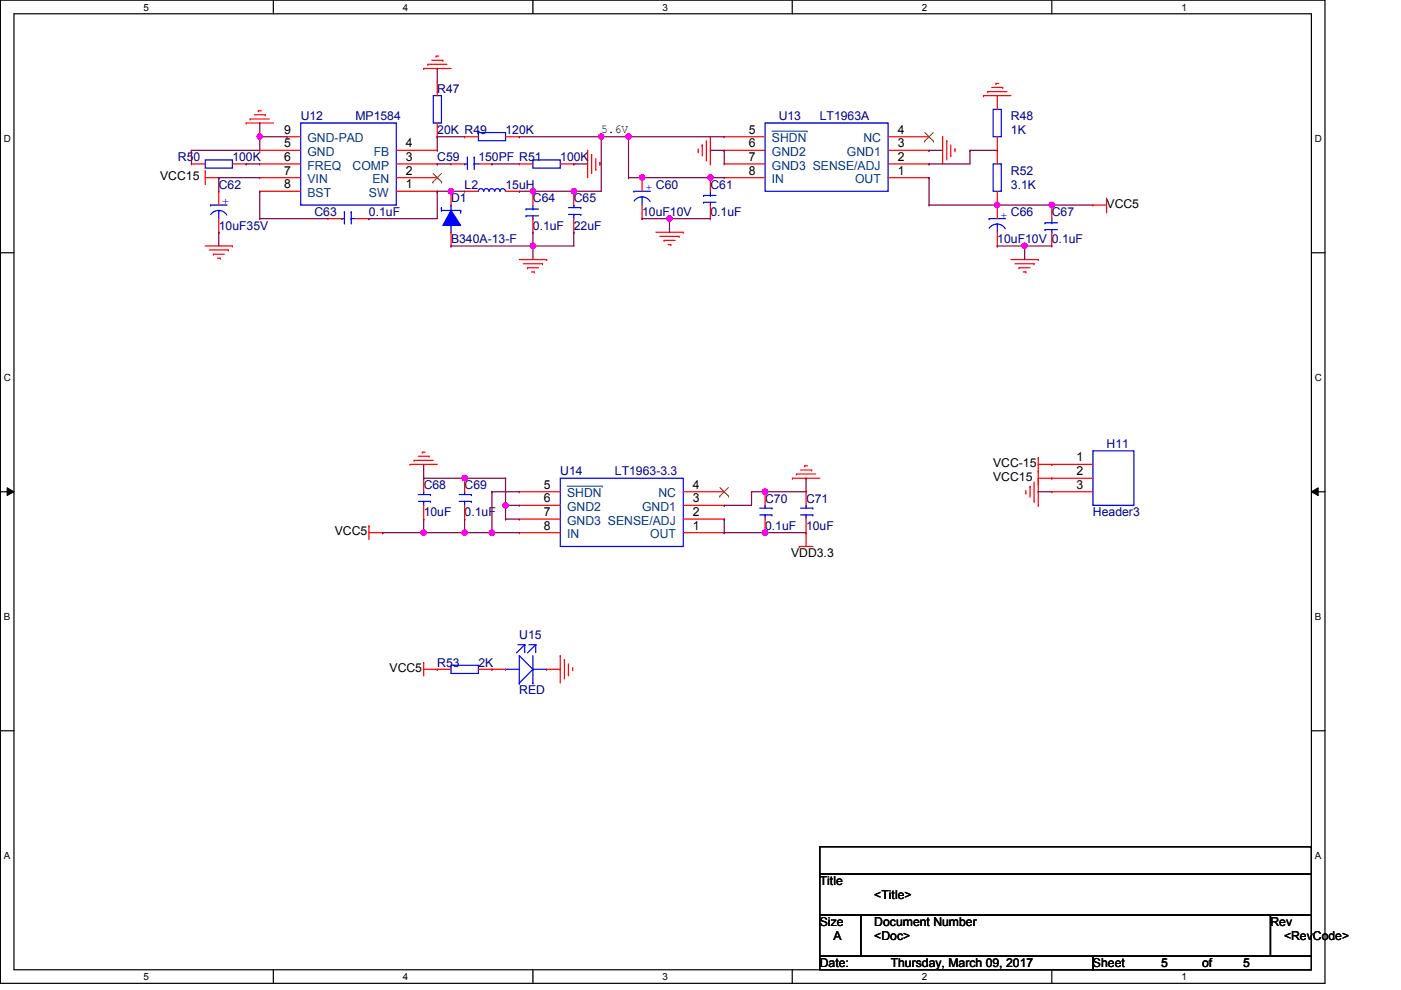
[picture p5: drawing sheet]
<svg xmlns="http://www.w3.org/2000/svg" width="297mm" height="210mm" viewBox="0 0 297 210" stroke-linecap="round" stroke-linejoin="round" font-family="sans-serif">
<path d="M.1 0h280.8v208.5h-280.8zM3 2.9h275v202.7h-275z" fill="none" stroke="#000" stroke-width=".25"/>
<g fill="#fff">
<path d="M30.4 .3h1.2v2.4h-1.2z"/>
<path d="M30.4 205.9h1.2v2.3h-1.2z"/>
</g>
<path d="M58 0v2.9M58 205.6v2.9" fill="none" stroke="#000" stroke-width=".25"/>
<g fill="#fff">
<path d="M85.4 .3h1.2v2.4h-1.2z"/>
<path d="M85.4 205.9h1.2v2.3h-1.2z"/>
</g>
<path d="M113 0v2.9M113 205.6v2.9" fill="none" stroke="#000" stroke-width=".25"/>
<g fill="#fff">
<path d="M140.5 .3h1.1v2.4h-1.1z"/>
<path d="M140.5 205.9h1.1v2.3h-1.1z"/>
</g>
<path d="M168 0v2.9M168 205.6v2.9" fill="none" stroke="#000" stroke-width=".25"/>
<g fill="#fff">
<path d="M195.4 .3h1.2v2.4h-1.2z"/>
<path d="M195.4 205.9h1.2v2.3h-1.2z"/>
</g>
<path d="M223 0v2.9M223 205.6v2.9" fill="none" stroke="#000" stroke-width=".25"/>
<g fill="#fff">
<path d="M250.5 .3h1.1v2.4h-1.1z"/>
<path d="M250.5 205.9h1.1v2.3h-1.1z"/>
<path d="M.8 28.2h1.5v2.4h-1.5z"/>
<path d="M278.8 28.2h1.4v2.4h-1.4z"/>
<path d="M.8 78.9h1.5v2.3h-1.5z"/>
<path d="M278.8 78.9h1.4v2.3h-1.4z"/>
</g>
<path d="M.1 53.6h2.9M278 53.6h2.9" fill="none" stroke="#000" stroke-width=".25"/>
<g fill="#fff">
<path d="M.8 129.6h1.4v2.3h-1.4z"/>
<path d="M278.8 129.6h1.3v2.3h-1.3z"/>
</g>
<path d="M.1 104.3h2.9M278 104.3h2.9" fill="none" stroke="#000" stroke-width=".25"/>
<path d="M1.5 103.4l1.5 .9-1.5 .8zM278 104.3l1.5-.9v1.7z" fill="#000"/>
<path d="M1.5 103.4l1.5 .9-1.5 .8zM278 104.3l1.5-.9v1.7z" fill="none" stroke="#000" stroke-width=".21"/>
<g fill="#fff">
<path d="M.8 180.3h1.4v2.3h-1.4z"/>
<path d="M278.8 180.3h1.3v2.3h-1.3z"/>
</g>
<path d="M.1 154.9h2.9M278 154.9h2.9M173.8 179.5h104.2v5.8h-104.2zM173.8 185.3h104.2v8.7h-104.2zM173.8 194h8.7v8.7h-8.7zM182.5 194h86.9v8.7h-86.9zM269.4 194h8.6v8.7h-8.6zM173.8 202.7h57.9v2.9h-57.9zM231.7 202.7h46.3v2.9h-46.3z" fill="none" stroke="#000" stroke-width=".25"/>
<g fill="none" stroke="#f00" stroke-width=".25">
<path d="M89.8 14.5h.1M89.8 14.5h5.8M90.7 13.6h.1M90.7 13.6h4M91.6 12.8h2.3M92.5 11.9h.1M92.5 11.9h.5M92.7 17.4h.1M92.7 17.4v2.9M93.9 12.8h.1M209.4 19.4h.1M209.4 19.4h4.1"/>
<path d="M210.3 18.5h2.3M211.2 17.7h.1M211.2 17.7h.5M212.6 18.5h.1M40.6 34.8h.1M40.6 34.8h2.9M43.5 36.2h.1M43.5 37.7h2.9M43.5 36.2v2.9M46.4 37.7h.1M49.3 34.8h2.9M52.2 26.1h.1"/>
<path d="M52.2 34.8h.1M52.2 26.1h5.8M53 25.2h.1M53 25.2h4.1M53.9 24.3h2.4M54.8 23.5h.1M54.8 23.5h.6M55.1 37.7h.1M55.1 34.8h.1M55.1 31.9h.1M55.1 37.7h8.7M55.1 34.8h8.7"/>
<path d="M55.1 31.9h8.7M56.3 24.3h.1M60.9 29h.1M60.9 29h2.9M84 37.7h8.7M84 34.8h8.7M84 31.9h8.7M92.7 37.7h.1M92.7 34.8h.1M92.7 31.9h.1M92.7 29h.1M92.7 26.1v2.9"/>
<path d="M95.6 34.8h.1M95.6 34.8h2.9M98.5 29h.1M98.5 29h2.9M101.4 34.8h2.9M104.3 34.8h.1M107.2 29h2.9M110.1 34.8h.1M110.1 29h.1M110.1 34.8h2.9M118.8 34.8h2.9M121.7 34.8h.1"/>
<path d="M124.6 31.9h.1M124.6 31.9v5.8M125.4 32.8h.1M125.4 32.8v4M126.3 35.9h.1M126.3 33.6v2.3M127.2 34.5h.1M127.2 34.5v.6M136.1 37.7h.1M136.1 37.7v2.9M148 32.2h.1M148 31.6v.6"/>
<path d="M148.9 30.7h.1M148.9 30.7v2.3M149.8 33.9h.1M149.8 29.8v4.1M150.6 34.8h.1M150.6 37.7h.1M150.6 29v5.8M150.6 37.7v2.9M153.5 37.7h.1M153.5 34.8h.1M153.5 31.9h.1M153.5 29h.1"/>
<path d="M153.5 37.7h8.7M153.5 34.8h8.7M153.5 29h8.7M153.5 31.9h8.7M188.3 37.7h8.7M188.3 34.8h8.7M188.3 29h8.7M188.3 31.9h8.7M197 37.7h.1M197 34.8h.1M197 31.9h.1M197 29h.1"/>
<path d="M199.9 29h.1M199.9 29v5.8M200.7 29.8h.1M200.7 29.8v4.1M201.6 33h.1M201.6 30.7v2.3M202.5 31.6h.1M202.5 31.6v.6M208.5 20.3h.1M208.5 20.3h5.8M211.5 20.3h.1M211.5 31.9h.1"/>
<path d="M211.5 20.3v2.9M211.5 29v5.8M43.5 52.2h5.8M44.4 53h4M45.3 53.9h.1M45.3 53.9h2.2M46.1 54.7h.6M46.4 49.2h.1M46.4 40.6h.1M46.4 40.6v2.9M46.4 46.4v2.8M46.7 54.7h.1"/>
<path d="M48.4 53h.1M49.3 52.2h.1M55.1 40.6h.1M55.1 40.6h8.7M69.6 46.4h.1M69.6 46.4h2.9M75.3 46.4h2.9M78.2 46.4h.1M84 40.6h8.7M92.7 40.6h.1M98.5 40.6h.1M98.5 40.6h2.9"/>
<path d="M107.2 40.6h2.9M110.1 40.6h.1M110.1 55h5.8M111 55.9h4M111.8 56.8h.1M111.8 56.8h2.4M112.7 57.7h.6M113 40.6h.1M113 49.2h.1M113 40.6v2.9M113 46.4v2.8M113.3 57.7h.1"/>
<path d="M115 55.9h.1M115.9 55h.1M121.7 49.2h.1M121.7 40.6h.1M121.7 40.6v2.9M121.7 46.4v2.8M136.1 46.4h.1M136.1 43.5v2.9M139.1 49.2h5.8M139.9 50.1h4.1M140.8 51h.1M140.8 51h2.3"/>
<path d="M141.6 51.9h.6M142.2 51.9h.1M144 50.1h.1M144.9 49.2h.1M150.6 46.4h.1M150.6 43.5v2.9M211.5 43.5h.1M211.5 52.2h.1M211.5 40.6v5.8M211.5 49.2v3M214.3 55h5.8M215.2 55.9h4"/>
<path d="M216.1 56.8h.1M216.1 56.8h2.3M217 57.7h.5M217.5 57.7h.1M219.2 55.9h.1M220.1 55h.1M223 43.5h.1M223 52.2h.1M223 43.5v2.9M223 49.2v3M231.7 43.5h.1M231.7 43.5h2.9"/>
<path d="M234.6 44.9h.1M234.6 42v2.9M86.9 98.5h.1M86.9 98.5h5.8M87.8 97.6h.1M87.8 97.6h4.1M88.7 96.7h2.3M89.5 95.9h.1M89.5 95.9h.6M91 96.7h.1M169.8 99.7h2.3M170.6 98.8h.1"/>
<path d="M170.6 98.8h.6M172.1 99.7h.1M220.1 97h.1M220.1 99.9h.1M220.1 98.5h11.6M220.1 97v10.1M223 98.5h.1M78.2 111.5h.1M78.2 112.9h2.9M78.2 111.5v2.9M81.1 112.9h.1M89.8 110.1h.1"/>
<path d="M89.8 101.4h.1M89.8 101.4v2.9M89.8 107.1v3M98.5 110.1h.1M98.5 101.4h.1M98.5 101.4v2.9M98.5 107.1v3M110.1 112.9h.1M110.1 110.1h.1M110.1 107.1h.1M110.1 104.3h.1M110.1 112.9h8.7"/>
<path d="M110.1 110.1h8.7M110.1 107.1h8.7M110.1 104.3h8.7M144.9 112.9h8.6M144.9 110.1h8.6M144.9 107.1h8.6M144.9 104.3h8.6M153.5 112.9h.1M153.5 110.1h.1M153.5 107.1h.1M153.5 104.3h.1M162.2 112.9h.1"/>
<path d="M162.2 104.3h.1M162.2 104.3v2.8M162.2 110.1v2.8M168 101.4h.1M168 101.4h5.8M168.9 100.5h.1M168.9 100.5h4M169.5 115.9h.1M169.5 115.9h2.8M170.9 112.9h.1M170.9 104.3h.1M170.9 104.3v2.8"/>
<path d="M170.9 110.1v5.8M217.5 104.6h.1M217.5 104v.6M218.4 103.1h.1M218.4 103.1v2.3M219.2 106.3h.1M219.2 102.2v4.1M220.1 107.1h.1M220.1 101.4h11.6M223 101.4h.1M223 104.3h.1M223 104.3h8.7"/>
<path d="M118.8 139h.1M118.8 139v5.8M119.7 139.9h.1M119.7 139.9v4M89.8 140.5h.1M89.8 141.9h5.8M89.8 140.5v2.8M92.7 141.9h.1M101.4 141.9h5.8M104.3 141.9h.1M115.9 141.9h2.9M118.8 141.9h.1"/>
<path d="M120.5 143.1h.1M120.5 140.8v2.3M121.4 141.6h.1M121.4 141.6v.6"/>
</g>
<g fill="none" stroke="#00f" stroke-width=".25">
<path d="M43.5 33.9h5.8v1.7h-5.8zM63.8 26.1h20.2v17.4h-20.2zM91.9 20.3h1.7v5.8h-1.7zM98.5 34.8h.1M98.5 34.8h.6M99.1 33.3h.1M99.1 33.3v2.6M100.5 33.3h.1M100.5 34.8h.1M100.5 33.3v2.6M100.5 34.8h.9M101.4 28.1h5.8v1.7h-5.8z"/>
<path d="M113 33.9h5.8v1.7h-5.8zM162.2 26.1h26.1v14.5h-26.1zM210.6 23.2h1.7v5.8h-1.7zM210.6 34.8h1.7v5.8h-1.7zM44.7 43.5h.1M44.7 43.5h3.4M44.7 45.5a2.03 2.03 0 0 1 3.4 .1M46.4 44.6h.1M46.4 44.6v1.8M72.5 46.4h.1M72.5 46.4h.5M73 44.9h.1"/>
<path d="M73 44.9v2.6M74.5 44.9h.1M74.5 46.4h.1M74.5 46.4h.8M74.5 44.9v2.6M101.4 40.6a.55 .55 0 0 1 .6-.6 .55 .55 0 0 1 .5 .6M102.6 40.6a.55 .55 0 0 1 .5-.6 .55 .55 0 0 1 .6 .6M103.7 40.6a.57 .57 0 0 1 .6-.6 .57 .57 0 0 1 .6 .6M104.9 40.6a.55 .55 0 0 1 .5-.6 .55 .55 0 0 1 .6 .6M106 40.6a.55 .55 0 0 1 .6-.6 .55 .55 0 0 1 .5 .6M111.5 44.3h.1M111.5 45.8h.1"/>
<path d="M111.5 44.3h2.7M111.5 45.8h2.7M113 44.3h.1M113 46.4h.1M113 43.5v.8M113 45.8v.6M120.5 45.5h2.6M120.5 44h2.6M121.7 45.5h.1M121.7 43.5h.1M121.7 43.5v.5M121.7 45.5v.9"/>
<path d="M123.1 45.5h.1M123.1 44h.1M134.4 40.6h.1M134.4 40.6h3.5M134.4 42.6a2.01 2.01 0 0 1 3.4 .1M136.1 41.7h.1M136.1 41.7v1.8M149.2 41.4h.1M149.2 42.9h.1M149.2 41.4h2.6M149.2 42.9h2.6M150.6 41.4h.1"/>
<path d="M150.6 43.5h.1M150.6 40.6v.8M150.6 42.9v.6M209.7 48.4a2.02 2.02 0 0 1 3.4 .1M209.7 46.4h.1M209.7 46.4h3.5M211.5 47.5h.1M211.5 47.5v1.7M221.6 47.2h.1M221.6 48.7h.1M221.6 47.2h2.6M221.6 48.7h2.6"/>
<path d="M223 47.2h.1M223 49.2h.1M223 46.4v.8M223 48.7v.5M231.7 95.6h8.7v11.5h-8.7zM88.7 106.3h2.6M88.7 104.9h2.6M89.8 106.3h.1M89.8 104.3h.1M89.8 104.3v.6M89.8 106.3v.8M91.3 106.3h.1"/>
<path d="M91.3 104.9h.1M97.4 106.3h2.5M97.4 104.9h2.5M98.5 106.3h.1M98.5 104.3h.1M98.5 104.3v.6M98.5 106.3v.8M99.9 106.3h.1M99.9 104.9h.1M118.8 101.4h26.1v14.5h-26.1zM161.1 109.2h2.6M161.1 107.7h2.6"/>
<path d="M162.2 109.2h.1M162.2 107.1h.1M162.2 107.1v.6M162.2 109.2v.9M163.7 109.2h.1M163.7 107.7h.1M169.8 109.2h2.5M169.8 107.7h2.5M170.9 109.2h.1M170.9 107.1h.1M170.9 107.1v.6M170.9 109.2v.9"/>
<path d="M172.3 109.2h.1M172.3 107.7h.1M109.8 136.7h1.4M111.2 138.1h.1M111.2 136.7h.1M111.2 136.7v1.4M111.2 136.7l-1.7 1.7M112.1 136.7h1.5M113 139v5.8M113.6 136.7h.1M113.6 138.1h.1M113.6 136.7l-1.8 1.7"/>
<path d="M113.6 136.7v1.4M95.6 141.1h5.8v1.7h-5.8zM107.2 141.9h.1M107.2 141.9h2.9M110.1 144.8h.1M113 144.8h.1M113 141.9h.1M113 141.9l-2.9-2.9v5.8M113 141.9l-2.9 2.9M113 141.9h2.9M115.9 141.9h.1"/>
</g>
<path d="M91.8 38.6h.1M91.8 36.8l1.8 1.8M93.6 36.8l-1.8 1.8M93.6 38.6h.1M196 29.9h.1M196.1 28.1l1.8 1.8M197.9 28.1l-1.9 1.8M197.9 29.9h.1M152.6 105.2h.1M152.7 103.4l1.8 1.8M154.4 103.4l-1.8 1.8M154.5 105.2h.1" fill="none" stroke="#804000" stroke-width=".21"/>
<path d="M163.7 27.8h7.4M171.1 27.8h.1M120.2 103.1h7.5M127.7 103.1h.1" fill="none" stroke="#004080" stroke-width=".21"/>
<path d="M95.6 44.6l2.1 3.2h-3.8z" fill-rule="evenodd" fill="#00f"/>
<path d="M93.6 44.6h.1M93.6 44h.1M93.6 44.6h4.1M93.6 44v.6M95.6 44.6l2.1 3.2h-3.8zM95.6 49.2h.1M95.6 43.5h.1M95.6 43.5v1.1M95.6 47.8v1.4M97.7 44.6h.1M97.7 44.6v.6" fill="none" stroke="#00f" stroke-width=".25"/>
<path d="M95.6 52.2h.1M95.6 40.6h.1M95.6 40.6v2.9M95.6 49.2v3" fill="none" stroke="#f00" stroke-width=".25"/>
<path d="M46.4 49.2h.1M46.4 49.2v3M110.1 40.6h.1M110.1 40.6h2.9M113 52.2h.1M113 52.2v2.8" fill="none" stroke="#800040" stroke-width=".25"/>
<circle cx="113" cy="52.1" r=".56" fill="#f0f"/>
<circle cx="113" cy="52.1" r=".56" fill="none" stroke="#f0f" stroke-width=".25"/>
<path d="M40.6 31.9h.1M40.6 31.9v2.9M46.4 37.7h.1M46.4 37.7v2.9M46.4 37.7h8.7M55.1 29h.1M55.1 26.1h.1M55.1 29h5.8M55.1 26.1v2.9M92.7 40.6h.1M92.7 40.6h2.9" fill="none" stroke="#800040" stroke-width=".25"/>
<circle cx="55.1" cy="29" r=".56" fill="#f0f"/>
<circle cx="55.1" cy="29" r=".56" fill="none" stroke="#f0f" stroke-width=".25"/>
<g fill="none" stroke="#800040" stroke-width=".25">
<path d="M92.7 34.8h.1M92.7 29h.1M92.7 29v2.9M92.7 34.8h2.9M92.7 29h5.8M104.3 34.8h.1M104.3 34.8h5.8M110.1 29h.1M110.1 29h17.4M121.7 34.8h.1M121.7 34.8h2.9M127.5 29h.1"/>
<path d="M127.5 29v11.6M55.1 40.6h.1M55.1 46.4h.1M55.1 40.6v5.8M55.1 46.4h14.5M78.2 46.4h.1M92.7 40.6h.1M92.7 40.6v5.8h-14.5M95.6 52.2h.1M113 49.2h.1M113 49.2v3h-17.4"/>
</g>
<circle cx="127.5" cy="29" r=".56" fill="#f0f"/>
<circle cx="127.5" cy="29" r=".56" fill="none" stroke="#f0f" stroke-width=".25"/>
<path d="M92.7 14.5h.1M92.7 14.5v2.9M40.6 31.9h.1M55.1 29h.1M55.1 29v2.9h-14.5M95.6 40.6h.1M95.6 40.6h2.9" fill="none" stroke="#800040" stroke-width=".25"/>
<circle cx="95.6" cy="40.6" r=".56" fill="#f0f"/>
<circle cx="95.6" cy="40.6" r=".56" fill="none" stroke="#f0f" stroke-width=".25"/>
<path d="M113 40.6h.1M113 40.6h8.7" fill="none" stroke="#800040" stroke-width=".25"/>
<circle cx="121.7" cy="40.6" r=".56" fill="#f0f"/>
<circle cx="121.7" cy="40.6" r=".56" fill="none" stroke="#f0f" stroke-width=".25"/>
<circle cx="113" cy="40.6" r=".56" fill="#f0f"/>
<circle cx="113" cy="40.6" r=".56" fill="none" stroke="#f0f" stroke-width=".25"/>
<g fill="none" stroke="#800040" stroke-width=".25">
<path d="M52.2 34.8h.1M52.2 34.8h2.9M127.5 29h.1M127.5 29h26M133.3 37.7h.1M133.3 29h.1M133.3 37.7h2.8M133.3 29v8.7M113 52.2h.1M121.7 40.6h.1M121.7 49.2h.1M121.7 40.6h5.8"/>
<path d="M121.7 49.2v3h-8.7"/>
</g>
<circle cx="133.2" cy="29" r=".56" fill="#f0f"/>
<circle cx="133.2" cy="29" r=".56" fill="none" stroke="#f0f" stroke-width=".25"/>
<g fill="none" stroke="#800040" stroke-width=".25">
<path d="M150.6 31.9h.1M150.6 31.9h2.9M153.5 31.9h.1M153.5 31.9v2.9M197 31.9h.1M197 34.8h.1M197 37.7h.1M197 31.9h2.9M197 37.7v5.8M205.7 31.9h.1M205.7 31.9h5.8M205.7 31.9v2.9h-8.7"/>
<path d="M197 43.5h.1M197 43.5h26M211.5 43.5h.1"/>
</g>
<circle cx="223" cy="43.4" r=".56" fill="#f0f"/>
<circle cx="223" cy="43.4" r=".56" fill="none" stroke="#f0f" stroke-width=".25"/>
<circle cx="211.4" cy="43.4" r=".56" fill="#f0f"/>
<circle cx="211.4" cy="43.4" r=".56" fill="none" stroke="#f0f" stroke-width=".25"/>
<path d="M136.1 37.7h.1M136.1 37.7h14.5" fill="none" stroke="#800040" stroke-width=".25"/>
<circle cx="150.6" cy="37.6" r=".56" fill="#f0f"/>
<circle cx="150.6" cy="37.6" r=".56" fill="none" stroke="#f0f" stroke-width=".25"/>
<circle cx="136.1" cy="37.6" r=".56" fill="#f0f"/>
<circle cx="136.1" cy="37.6" r=".56" fill="none" stroke="#f0f" stroke-width=".25"/>
<path d="M150.6 37.7h.1M150.6 37.7h2.9M136.1 46.4h.1M136.1 46.4h14.5M141.9 46.4h.1" fill="none" stroke="#800040" stroke-width=".25"/>
<circle cx="141.9" cy="46.3" r=".56" fill="#f0f"/>
<circle cx="141.9" cy="46.3" r=".56" fill="none" stroke="#f0f" stroke-width=".25"/>
<path d="M141.9 46.4h.1M141.9 46.4v2.8M211.5 52.2h.1M211.5 52.2h5.8M223 43.5h.1M223 43.5h8.7" fill="none" stroke="#800040" stroke-width=".25"/>
<circle cx="217.2" cy="52.1" r=".56" fill="#f0f"/>
<circle cx="217.2" cy="52.1" r=".56" fill="none" stroke="#f0f" stroke-width=".25"/>
<path d="M217.3 52.2h.1M217.3 52.2v2.8M217.3 52.2h5.7M89.8 98.5h.1M89.8 98.5v2.9M104.3 104.3h.1M104.3 104.3h5.8M104.3 104.3v8.6" fill="none" stroke="#800040" stroke-width=".25"/>
<circle cx="104.3" cy="113" r=".56" fill="#f0f"/>
<circle cx="104.3" cy="113" r=".56" fill="none" stroke="#f0f" stroke-width=".25"/>
<g fill="none" stroke="#800040" stroke-width=".25">
<path d="M89.8 110.1h.1M89.8 101.4h.1M89.8 110.1v2.8M89.8 101.4h8.7M98.5 110.1h.1M98.5 112.9h.1M98.5 112.9h11.6M98.5 110.1v2.8M104.3 112.9h.1M107.2 107.1h.1M107.2 101.4h.1M107.2 107.1h2.9"/>
<path d="M107.2 101.4v5.7"/>
</g>
<circle cx="107.2" cy="107.1" r=".56" fill="#f0f"/>
<circle cx="107.2" cy="107.1" r=".56" fill="none" stroke="#f0f" stroke-width=".25"/>
<path d="M98.5 101.4h.1M98.5 101.4h8.7" fill="none" stroke="#800040" stroke-width=".25"/>
<circle cx="98.5" cy="101.3" r=".56" fill="#f0f"/>
<circle cx="98.5" cy="101.3" r=".56" fill="none" stroke="#f0f" stroke-width=".25"/>
<path d="M107.2 107.1h.1M107.2 110.1h.1M107.2 107.1v3M107.2 110.1h2.9M153.5 110.1h.1M153.5 112.9h.1M153.5 110.1v2.8M153.5 112.9h8.7" fill="none" stroke="#800040" stroke-width=".25"/>
<circle cx="162.2" cy="113" r=".56" fill="#f0f"/>
<circle cx="162.2" cy="113" r=".56" fill="none" stroke="#f0f" stroke-width=".25"/>
<path d="M162.2 112.9h.1M162.2 104.3h.1M162.2 112.9h8.7M162.2 104.3h8.7" fill="none" stroke="#800040" stroke-width=".25"/>
<circle cx="162.2" cy="104.2" r=".57" fill="#f0f"/>
<circle cx="162.2" cy="104.2" r=".57" fill="none" stroke="#f0f" stroke-width=".25"/>
<path d="M89.8 112.9h.1M89.8 112.9h8.7M153.5 107.1h.1M159.3 104.3h.1M159.3 104.3v2.8h-5.8M159.3 104.3h2.9M170.9 101.4h.1M170.9 101.4v2.9" fill="none" stroke="#800040" stroke-width=".25"/>
<circle cx="98.5" cy="112.9" r=".56" fill="#f0f"/>
<circle cx="98.5" cy="112.9" r=".56" fill="none" stroke="#f0f" stroke-width=".25"/>
<path d="M81.1 112.9h.1M81.1 112.9h8.7" fill="none" stroke="#800040" stroke-width=".25"/>
<circle cx="89.8" cy="113" r=".56" fill="#f0f"/>
<circle cx="89.8" cy="113" r=".56" fill="none" stroke="#f0f" stroke-width=".25"/>
<path d="M220.1 104.3h.1M220.1 104.3h2.9" fill="none" stroke="#800040" stroke-width=".25"/>
<circle cx="113" cy="52.1" r=".56" fill="#f0f"/>
<circle cx="113" cy="52.1" r=".56" fill="none" stroke="#f0f" stroke-width=".25"/>
<circle cx="55.1" cy="29" r=".56" fill="#f0f"/>
<circle cx="55.1" cy="29" r=".56" fill="none" stroke="#f0f" stroke-width=".25"/>
<circle cx="127.5" cy="29" r=".56" fill="#f0f"/>
<circle cx="127.5" cy="29" r=".56" fill="none" stroke="#f0f" stroke-width=".25"/>
<circle cx="95.6" cy="40.6" r=".56" fill="#f0f"/>
<circle cx="95.6" cy="40.6" r=".56" fill="none" stroke="#f0f" stroke-width=".25"/>
<circle cx="121.7" cy="40.6" r=".56" fill="#f0f"/>
<circle cx="121.7" cy="40.6" r=".56" fill="none" stroke="#f0f" stroke-width=".25"/>
<circle cx="113" cy="40.6" r=".56" fill="#f0f"/>
<circle cx="113" cy="40.6" r=".56" fill="none" stroke="#f0f" stroke-width=".25"/>
<circle cx="133.2" cy="29" r=".56" fill="#f0f"/>
<circle cx="133.2" cy="29" r=".56" fill="none" stroke="#f0f" stroke-width=".25"/>
<circle cx="223" cy="43.4" r=".56" fill="#f0f"/>
<circle cx="223" cy="43.4" r=".56" fill="none" stroke="#f0f" stroke-width=".25"/>
<circle cx="211.4" cy="43.4" r=".56" fill="#f0f"/>
<circle cx="211.4" cy="43.4" r=".56" fill="none" stroke="#f0f" stroke-width=".25"/>
<circle cx="150.6" cy="37.6" r=".56" fill="#f0f"/>
<circle cx="150.6" cy="37.6" r=".56" fill="none" stroke="#f0f" stroke-width=".25"/>
<circle cx="136.1" cy="37.6" r=".56" fill="#f0f"/>
<circle cx="136.1" cy="37.6" r=".56" fill="none" stroke="#f0f" stroke-width=".25"/>
<circle cx="141.9" cy="46.3" r=".56" fill="#f0f"/>
<circle cx="141.9" cy="46.3" r=".56" fill="none" stroke="#f0f" stroke-width=".25"/>
<circle cx="217.2" cy="52.1" r=".56" fill="#f0f"/>
<circle cx="217.2" cy="52.1" r=".56" fill="none" stroke="#f0f" stroke-width=".25"/>
<circle cx="104.3" cy="113" r=".56" fill="#f0f"/>
<circle cx="104.3" cy="113" r=".56" fill="none" stroke="#f0f" stroke-width=".25"/>
<circle cx="107.2" cy="107.1" r=".56" fill="#f0f"/>
<circle cx="107.2" cy="107.1" r=".56" fill="none" stroke="#f0f" stroke-width=".25"/>
<circle cx="98.5" cy="101.3" r=".56" fill="#f0f"/>
<circle cx="98.5" cy="101.3" r=".56" fill="none" stroke="#f0f" stroke-width=".25"/>
<circle cx="162.2" cy="113" r=".56" fill="#f0f"/>
<circle cx="162.2" cy="113" r=".56" fill="none" stroke="#f0f" stroke-width=".25"/>
<circle cx="162.2" cy="104.2" r=".57" fill="#f0f"/>
<circle cx="162.2" cy="104.2" r=".57" fill="none" stroke="#f0f" stroke-width=".25"/>
<circle cx="98.5" cy="112.9" r=".56" fill="#f0f"/>
<circle cx="98.5" cy="112.9" r=".56" fill="none" stroke="#f0f" stroke-width=".25"/>
<circle cx="89.8" cy="113" r=".56" fill="#f0f"/>
<circle cx="89.8" cy="113" r=".56" fill="none" stroke="#f0f" stroke-width=".25"/>
<g font-size="2.6" fill="#000080">
<text x="92.7" y="19.7">R47</text>
<text x="63.8" y="25.5">U12</text>
<text x="75.3" y="25.5">MP1584</text>
<text x="92.7" y="28.4">20K R49</text>
<text x="107.2" y="28.4">120K</text>
<text x="165.1" y="25.5">U13</text>
<text x="173.8" y="25.5">LT1963A</text>
<text x="214.3" y="25.5">R48</text>
<text x="214.3" y="28.4">1K</text>
<text x="37.7" y="34.2">R50</text>
<text x="49.3" y="34.2">100K</text>
<text x="92.7" y="34.2">C59</text>
<text x="101.4" y="34.2">150PF R51</text>
<text x="118.8" y="34.2">100K</text>
<text x="46.4" y="40">C62</text>
<text x="98.5" y="40">L2</text>
<text x="107.2" y="40">15uH</text>
<text x="139.1" y="40">C60</text>
<text x="150.6" y="40">C61</text>
<text x="214.3" y="37.1">R52</text>
<text x="214.3" y="40">3.1K</text>
<text x="66.7" y="45.8">C63</text>
<text x="78.2" y="45.8">0.1uF</text>
<text x="95.6" y="42.9">D1</text>
<text x="113" y="42.9">C64</text>
<text x="121.7" y="42.9">C65</text>
<text x="136.1" y="45.8">10uF10V</text>
<text x="150.6" y="45.8">0.1uF</text>
<text x="214.3" y="45.8">C66</text>
<text x="223" y="45.8">C67</text>
<text x="46.4" y="48.7">10uF35V</text>
<text x="95.6" y="51.6">B340A-13-F</text>
<text x="113" y="48.7">0.1uF</text>
<text x="121.7" y="48.7">22uF</text>
<text x="211.5" y="51.6">10uF10V</text>
<text x="223" y="51.6">0.1uF</text>
<text x="234.6" y="95">H11</text>
<text x="118.8" y="100.8">U14</text>
<text x="130.4" y="100.8">LT1963-3.3</text>
<text x="89.8" y="103.7">C68</text>
<text x="98.5" y="103.7">C69</text>
<text x="162.2" y="106.6">C70</text>
<text x="170.9" y="106.6">C71</text>
<text x="89.8" y="109.5">10uF</text>
<text x="98.5" y="109.5">0.1uF</text>
<text x="162.2" y="112.4">0.1uF</text>
<text x="170.9" y="112.4">10uF</text>
<text x="231.7" y="109.5">Header3</text>
<text x="110.1" y="135.6">U15</text>
<text x="92.7" y="141.4">R53</text>
<text x="101.4" y="141.4">2K</text>
<text x="110.1" y="147.2">RED</text>
</g>
<g font-size="2.6">
<text x="60.3" y="28.4">9</text>
<text x="127.5" y="28.2">5.6V</text>
<text x="158.7" y="28.4">5</text>
<text x="190.3" y="28.4">4</text>
<text x="60.3" y="34.1">6</text>
<text x="60.3" y="31.2">5</text>
<text x="86.1" y="34.1">3</text>
<text x="86.1" y="31.2">4</text>
<text x="158.7" y="34.1">7</text>
<text x="158.7" y="31.2">6</text>
<text x="190.3" y="34.1">2</text>
<text x="190.3" y="31.2">3</text>
<text x="33.9" y="38.3">VCC15</text>
<text x="60.3" y="39.9">8</text>
<text x="60.3" y="37">7</text>
<text x="86.1" y="39.9">1</text>
<text x="86.1" y="37">2</text>
<text x="158.7" y="37">8</text>
<text x="190.3" y="37">1</text>
<text x="234.6" y="44.1">VCC5</text>
<text x="210.6" y="99.1">VCC-15</text>
<text x="210.6" y="102">VCC15</text>
<text x="228.3" y="97.8">1</text>
<text x="228.3" y="100.8">2</text>
<text x="115.3" y="106.5">6</text>
<text x="115.3" y="103.6">5</text>
<text x="146.9" y="106.5">3</text>
<text x="146.9" y="103.6">4</text>
<text x="228.3" y="103.6">3</text>
<text x="71" y="113.5">VCC5</text>
<text x="115.3" y="112.3">8</text>
<text x="115.3" y="109.4">7</text>
<text x="146.9" y="112.3">1</text>
<text x="146.9" y="109.4">2</text>
<text x="167.7" y="118.2">VDD3.3</text>
<text x="82.6" y="142.5">VCC5</text>
<text x="173.8" y="187.7">Title</text>
<text x="185.4" y="190.6">&lt;Title&gt;</text>
<text x="173.8" y="196.3">Size</text>
<text x="185.4" y="196.3">Document Number</text>
<text x="269.4" y="196.3">Rev</text>
<text x="176.7" y="199.3">A</text>
<text x="185.4" y="199.3">&lt;Doc&gt;</text>
<text x="272.2" y="199.3">&lt;RevCode&gt;</text>
<text x="173.8" y="205.1">Date:</text>
<text x="188.8" y="205.1">Thursday, March 09, 2017</text>
<text x="231.7" y="205.1">Sheet</text>
<text x="246.2" y="205.1">5</text>
<text x="254.9" y="205.1">of</text>
<text x="263.6" y="205.1">5</text>
</g>
<g font-size="2.6" fill="#004080">
<text x="65.2" y="35.9">FREQ</text>
<text x="65.2" y="33.1">GND</text>
<text x="65.2" y="30.2">GND-PAD</text>
<text x="74.8" y="35.9">COMP</text>
<text x="79.2" y="33.1">FB</text>
<text x="163.7" y="35.9">GND3 SENSE/ADJ</text>
<text x="163.7" y="33.1">GND2</text>
<text x="163.7" y="30.2">SHDN</text>
<text x="179.6" y="33.1">GND1</text>
<text x="183" y="30.2">NC</text>
<text x="65.2" y="41.7">BST</text>
<text x="65.2" y="38.9">VIN</text>
<text x="78.2" y="41.7">SW</text>
<text x="78.9" y="38.9">EN</text>
<text x="163.7" y="38.9">IN</text>
<text x="181.3" y="38.9">OUT</text>
<text x="120.2" y="105.5">SHDN</text>
<text x="139.6" y="105.5">NC</text>
<text x="120.2" y="111.3">GND3 SENSE/ADJ</text>
<text x="120.2" y="108.3">GND2</text>
<text x="136.1" y="108.3">GND1</text>
<text x="120.2" y="114.1">IN</text>
<text x="137.9" y="114.1">OUT</text>
</g>
<g font-size="2.6" fill="#00f">
<text x="47.1" y="42" transform="rotate(90 47.1 42)">+</text>
<text x="136.9" y="39.1" transform="rotate(90 136.9 39.1)">+</text>
<text x="212.1" y="44.9" transform="rotate(90 212.1 44.9)">+</text>
</g>
<g font-size="2.1">
<text x="30.4" y="2.2">5</text>
<text x="85.4" y="2.2">4</text>
<text x="140.5" y="2.2">3</text>
<text x="195.4" y="2.2">2</text>
<text x="250.5" y="2.2">1</text>
<text x=".8" y="30.1">D</text>
<text x="278.8" y="30.1">D</text>
<text x=".8" y="80.8">C</text>
<text x="278.8" y="80.8">C</text>
<text x=".8" y="131.5">B</text>
<text x="278.8" y="131.5">B</text>
<text x=".8" y="182.2">A</text>
<text x="278.8" y="182.2">A</text>
<text x="30.4" y="207.8">5</text>
<text x="85.4" y="207.8">4</text>
<text x="140.5" y="207.8">3</text>
<text x="195.4" y="207.8">2</text>
<text x="250.5" y="207.8">1</text>
</g>
</svg>
